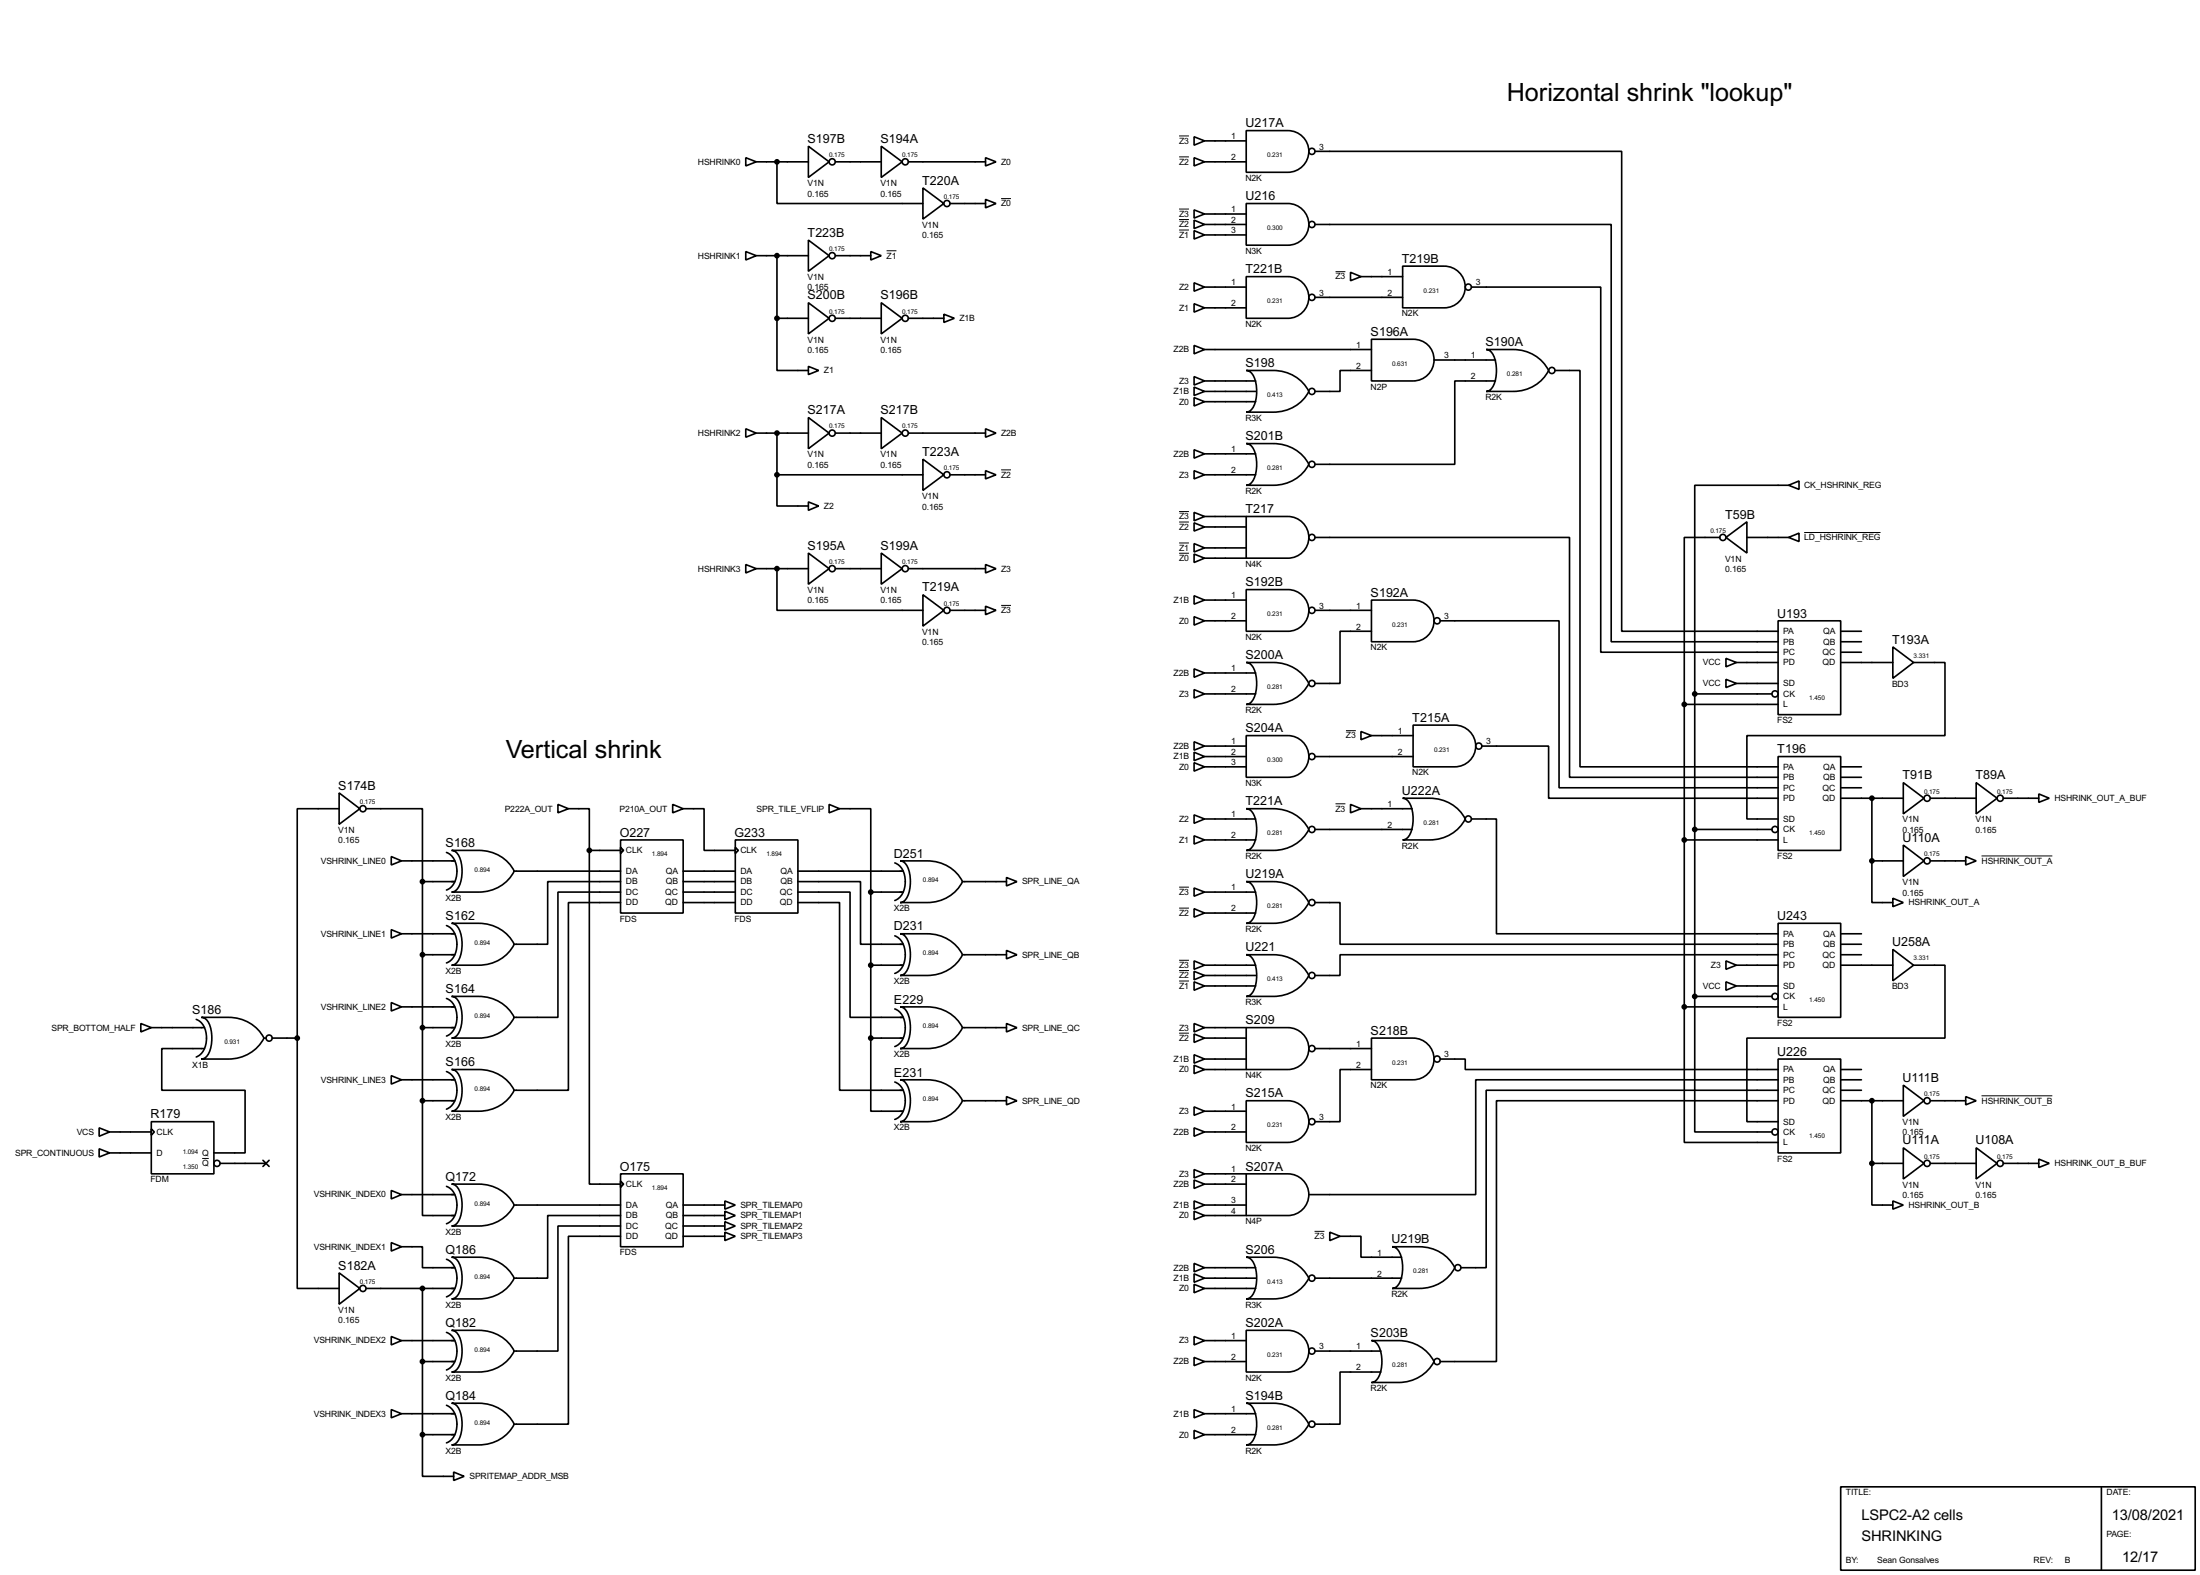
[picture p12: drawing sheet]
<svg xmlns="http://www.w3.org/2000/svg" width="536mm" height="383mm" viewBox="0 0 536 383" stroke-linecap="round" stroke-linejoin="round" font-family="sans-serif">
<g fill="none" stroke="#000" stroke-width=".4">
<path d="M181.7 38.4l2.5 1-2.5 1zM184.2 39.4h12.7M189.3 39.4v10.2h35.5M196.9 35.6l5.1 3.8-5.1 3.8zM203.5 39.4h11.2M214.7 35.6l5.1 3.8-5.1 3.8zM221.3 39.4h18.8M240.1 38.4l2.5 1-2.5 1zM290.9 33.3l2.5 1-2.5 1.1zM290.9 38.4l2.5 1-2.5 1zM293.4 39.4h10.2M293.4 34.3h10.2"/>
<path d="M303.6 31.8h10.1a5.1 5.1 0 0 1 5.1 5.1 5.1 5.1 0 0 1-5.1 5.1h-10.1zM320.3 36.9h74.7v116.8h38.1M196.9 58.5l5.1 3.8-5.1 3.8zM224.8 45.8l5.1 3.8-5.1 3.8zM231.4 49.6h8.7M240.1 48.6l2.5 1-2.5 1zM290.9 56.2l2.5 1-2.5 1zM290.9 51.1l2.5 1-2.5 1zM290.9 53.6l2.5 1.1-2.5 1zM293.4 57.2h10.2M293.4 52.1h10.2M293.4 54.7h10.2"/>
<path d="M303.6 49.6h10.1a5.1 5.1 0 0 1 5.1 5 5.1 5.1 0 0 1-5.1 5.1h-10.1zM320.3 54.7h72.2v101.6h40.6M181.7 61.3l2.5 1-2.5 1zM184.2 62.3h12.7M189.3 77.5v12.7h7.6M189.3 62.3v15.2M189.3 77.5h7.6M196.9 73.7l5.1 3.8-5.1 3.8zM203.5 62.3h8.6M203.5 77.5h11.2M212.1 61.3l2.6 1-2.6 1zM214.7 73.7l5.1 3.8-5.1 3.8z"/>
<path d="M221.3 77.5h8.6M229.9 76.5l2.6 1-2.6 1zM290.9 74l2.5 1-2.5 1zM290.9 68.9l2.5 1-2.5 1zM293.4 75h10.2M293.4 69.9h10.2M303.6 67.4h10.1a5.1 5.1 0 0 1 5.1 5 5.1 5.1 0 0 1-5.1 5.1h-10.1zM320.3 72.4h21.4M329 66.3l2.5 1.1-2.5 1zM331.5 67.4h10.2M341.7 64.8h10.1a5.1 5.1 0 0 1 5.1 5.1 5.1 5.1 0 0 1-5.1 5.1h-10.1zM358.4 69.9h31.5v88.9h43.2"/>
<path d="M196.9 89.2l2.5 1-2.5 1zM290.9 96.8l2.5 1-2.5 1.1zM290.9 91.7l2.5 1.1-2.5 1zM290.9 84.1l2.5 1-2.5 1.1zM290.9 94.3l2.5 1-2.5 1zM293.4 97.8h12.5M293.4 92.8h12.5M293.4 85.1h40.7M293.4 95.3h12.5M303.6 90.2h6.6a9.6 9.6 0 0 1 8.6 5.1 9.5 9.5 0 0 1-8.6 5.1h-6.6a3.2 3.2 0 0 0 2.3-3.2 7.8 7.8 0 0 0-1.3-6.6zM334.1 82.6h10.1a5.1 5.1 0 0 1 5.1 5.1 5.1 5.1 0 0 1-5.1 5.1h-10.1zM334.1 90.2h-7.7v5.1h-6.1"/>
<path d="M349.3 87.7h15M362 85.1h6.6a9.5 9.5 0 0 1 8.6 5.1 9.5 9.5 0 0 1-8.6 5.1h-6.6a3.2 3.2 0 0 0 2.3-3.1 7.9 7.9 0 0 0-1.3-6.7zM364.3 92.8h-9.9v20.3h-34.1M378.8 90.2h6.1v96.5h48.2M181.7 104.4l2.5 1.1-2.5 1zM184.2 105.5h12.7M189.3 115.6v7.6h7.6M189.3 105.5v10.1M189.3 115.6h35.5M196.9 101.7l5.1 3.8-5.1 3.8zM203.5 105.5h11.2M214.7 101.7l5.1 3.8-5.1 3.8z"/>
<path d="M221.3 105.5h18.8M224.8 111.8l5.1 3.8-5.1 3.8zM231.4 115.6h8.7M240.1 114.6l2.5 1-2.5 1zM240.1 104.4l2.5 1.1-2.5 1zM290.9 114.6l2.5 1-2.5 1zM290.9 109.5l2.5 1-2.5 1.1zM293.4 115.6h12.5M293.4 110.5h12.5M303.6 108h6.6a9.5 9.5 0 0 1 8.6 5.1 9.5 9.5 0 0 1-8.6 5.1h-6.6a3.2 3.2 0 0 0 2.3-3.2 7.7 7.7 0 0 0-1.3-6.6zM435.7 118.2l2.5-1.1v2.1zM435.7 118.2h-22.9v50.8"/>
<path d="M181.7 137.5l2.5 1-2.5 1zM184.2 138.5h12.7M189.3 138.5v10.1h35.5M196.9 134.7l5.1 3.8-5.1 3.8zM196.9 122.2l2.5 1-2.5 1.1zM203.5 138.5h11.2M214.7 134.7l5.1 3.8-5.1 3.8zM221.3 138.5h18.8M240.1 137.5l2.5 1-2.5 1zM290.9 134.9l2.5 1-2.5 1.1zM290.9 127.3l2.5 1-2.5 1zM290.9 132.4l2.5 1-2.5 1z"/>
<path d="M290.9 124.8l2.5 1-2.5 1zM293.4 135.9h10.2M293.4 128.3h10.2M293.4 133.4h10.2M293.4 125.8h10.2M303.6 125.8h10.1a5.1 5.1 0 0 1 5.1 5 5.1 5.1 0 0 1-5.1 5.1h-10.1zM320.3 130.9h62v58.4h50.8M418.9 130.9h-8.6v40.6M420.4 130.9l5.1-3.8v7.6zM425.5 130.9h10.2M435.7 130.9l2.5-1.1v2.1zM224.8 144.8l5.1 3.8-5.1 3.9z"/>
<path d="M231.4 148.6h8.7M240.1 147.6l2.5 1-2.5 1.1zM290.9 150.2l2.5 1-2.5 1zM290.9 145.1l2.5 1-2.5 1zM293.4 151.2h10.2M293.4 146.1h10.2M303.6 143.6h10.1a5.1 5.1 0 0 1 5.1 5 5.1 5.1 0 0 1-5.1 5.1h-10.1zM320.3 148.6h13.8M334.1 146.1h10.1a5.1 5.1 0 0 1 5.1 5.1 5.1 5.1 0 0 1-5.1 5.1h-10.1zM334.1 153.7h-7.7v12.7h-6.1M350.8 151.2h29v40.6h53.3M433.1 151.2h15.3v22.8h-15.3z"/>
<path d="M448.4 153.7h5M448.4 156.3h5M448.4 158.8h5M461.1 157.5l5 3.8-5 3.9zM290.9 167.9l2.5 1.1-2.5 1zM290.9 162.9l2.5 1-2.5 1zM293.4 169h12.5M293.4 163.9h12.5M303.6 161.3h6.6a9.6 9.6 0 0 1 8.6 5.1 9.5 9.5 0 0 1-8.6 5.1h-6.6a3.2 3.2 0 0 0 2.3-3.1 7.8 7.8 0 0 0-1.3-6.7zM303.6 179.1h10.1a5.1 5.1 0 0 1 5.1 5.1 5.1 5.1 0 0 1-5.1 5.1h-10.1zM331.5 178.1l2.6 1-2.6 1zM334.1 179.1h10.1"/>
<path d="M344.2 176.6h10.2a5.1 5.1 0 0 1 5.1 5 5.1 5.1 0 0 1-5.1 5.1h-10.2zM410.3 171.5h22.8M410.3 171.5v73.7M412.8 169v73.6M412.8 169h18.8M420.4 165.4l2.6 1-2.6 1zM420.4 160.3l2.6 1-2.6 1.1zM423 161.3h10.1M423 166.4h10.1M448.4 161.3h12.7M466.1 161.3h7.7v17.8h-48.3v20.3h7.6M82.6 193.1l5.1 3.8-5.1 3.8z"/>
<path d="M82.6 196.9h-10.2v55.9M89.2 196.9h13.7v17.8M135.9 195.9l2.6 1-2.6 1zM138.5 196.9h5.1v10.2M163.9 195.9l2.5 1-2.5 1zM166.4 196.9h5.1v10.2h7.6M202 195.9l2.5 1-2.5 1zM204.5 196.9h7.6v20.3M290.9 185.7l2.5 1-2.5 1.1zM290.9 198.4l2.5 1-2.5 1.1zM290.9 180.6l2.5 1.1-2.5 1zM290.9 183.2l2.5 1-2.5 1z"/>
<path d="M293.4 184.2h10.2M293.4 186.7h10.2M293.4 199.4h12.5M293.4 181.7h10.2M303.6 196.9h6.6a9.5 9.5 0 0 1 8.6 5.1 9.5 9.5 0 0 1-8.6 5.1h-6.6a3.2 3.2 0 0 0 2.3-3.2 7.7 7.7 0 0 0-1.3-6.6zM320.3 184.2h23.9M329 195.9l2.5 1-2.5 1zM331.5 196.9h12.5M341.7 194.4h6.6a9.5 9.5 0 0 1 8.6 5 9.5 9.5 0 0 1-8.6 5.1h-6.6a3.2 3.2 0 0 0 2.3-3.1 7.7 7.7 0 0 0-1.3-6.6zM358.4 199.4h6.1v28h68.6M361 181.7h16.2v12.7h55.9M433.1 184.2h15.3v22.9h-15.3z"/>
<path d="M448.4 186.7h5M448.4 194.4h15.2M448.4 189.3h5M448.4 191.8h5M456 194.4v15.2M463.6 190.6l5.1 3.8-5.1 3.8zM470.2 194.4h11.2M481.4 190.6l5.1 3.8-5.1 3.8zM488 194.4h8.6M496.6 193.3l2.6 1.1-2.6 1zM95.3 208.6l2.5 1-2.5 1zM97.8 209.6h13"/>
<path d="M102.9 214.7v53.3M102.9 214.7h7.9M108.8 207.6a5.1 5.1 0 0 1 2.3 6.1 3.9 3.9 0 0 1-2.3 3M110 207.1h6.6a9.5 9.5 0 0 1 8.7 5 9.5 9.5 0 0 1-8.7 5.1h-6.6a3.2 3.2 0 0 0 2.4-3.1 7.7 7.7 0 0 0-1.3-6.6zM125.3 212.1h25.9M143.6 207.1v81.2h7.6M143.6 207.1h7.6M151.2 204.5h15.2v17.8h-15.2zM151.2 206.3l.7 .8-.7 .7zM151.2 214.7h-17.8v15.2h-8.1M151.2 217.2h-15.3v30.5h-10.6M151.2 219.8h-12.7v45.7h-13.2"/>
<path d="M166.4 217.2h12.7M166.4 212.1h12.7M166.4 214.7h12.7M166.4 219.8h12.7M179.1 204.5h15.3v17.8h-15.3zM179.1 206.3l.8 .8-.8 .7zM194.4 214.7h15.2v15.2h10.4M194.4 217.2h12.7v30.5h12.9M194.4 219.8h10.1v45.7h15.5M194.4 212.1h25.6M212.1 217.2h7.9M212.1 217.2v35.6"/>
<path d="M218 210.1a5.1 5.1 0 0 1 2.3 6.2 4 4 0 0 1-2.3 3M219.3 209.6h6.6a9.4 9.4 0 0 1 8.6 5.1 9.5 9.5 0 0 1-8.6 5.1h-6.6a3.2 3.2 0 0 0 2.3-3.2 7.8 7.8 0 0 0-1.3-6.6zM234.5 214.7h10.7M245.2 213.7l2.5 1-2.5 1zM290.9 203.5l2.5 1-2.5 1zM290.9 216.2l2.5 1-2.5 1zM293.4 204.5h12.5M293.4 217.2h12.5M303.6 214.7h6.6a9.6 9.6 0 0 1 8.6 5.1 9.5 9.5 0 0 1-8.6 5h-6.6a3.1 3.1 0 0 0 2.3-3.1 7.8 7.8 0 0 0-1.3-6.6zM320.3 219.8h6.1v10.1h106.7M320.3 202h23.7M410.3 204.5h22.8"/>
<path d="M412.8 202h18.8M456 209.6v10.2h5.1M456 209.6h7.6M461.1 218.7l2.5 1.1-2.5 1zM463.6 205.8l5.1 3.8-5.1 3.8zM470.2 209.6h8.6M478.8 208.6l2.6 1-2.6 1zM95.3 226.4l2.5 1-2.5 1zM97.8 227.4h13M102.9 232.5h7.9M108.8 225.4a5.1 5.1 0 0 1 2.3 6.1 3.9 3.9 0 0 1-2.3 3M110 224.8h6.6a9.5 9.5 0 0 1 8.7 5.1 9.5 9.5 0 0 1-8.7 5.1h-6.6a3.2 3.2 0 0 0 2.4-3.1 7.8 7.8 0 0 0-1.3-6.7z"/>
<path d="M212.1 235h7.9M218 227.9a5.2 5.2 0 0 1 2.3 6.2 3.8 3.8 0 0 1-2.3 2.9M219.3 227.4h6.6a9.5 9.5 0 0 1 8.6 5.1 9.4 9.4 0 0 1-8.6 5h-6.6a3.1 3.1 0 0 0 2.3-3.1 7.9 7.9 0 0 0-1.3-6.6zM234.5 232.5h10.7M245.2 231.4l2.5 1.1-2.5 1zM290.9 234l2.5 1-2.5 1zM290.9 221.3l2.5 1-2.5 1zM290.9 236.5l2.5 1-2.5 1.1zM290.9 239.1l2.5 1-2.5 1zM293.4 235h12.5M293.4 222.3h12.5M293.4 237.5h12.5"/>
<path d="M303.6 232.5h6.6a9.5 9.5 0 0 1 8.6 5 9.5 9.5 0 0 1-8.6 5.1h-6.6a3.2 3.2 0 0 0 2.3-3.1 7.7 7.7 0 0 0-1.3-6.6zM420.4 239.1l2.6 1-2.6 1zM420.4 234l2.6 1-2.6 1zM423 235h10.1M433.1 224.8h15.3v22.9h-15.3zM433.1 232.5h-106.7v5h-6.1M448.4 235h12.7M448.4 227.4h5M448.4 232.5h5M448.4 229.9h5M461.1 231.2l5 3.8-5 3.8zM466.1 235h7.7v17.8h-48.3v20.3h7.6"/>
<path d="M34.3 249.2l2.6 1-2.6 1.1zM36.9 250.2h12.9M47.8 248.2a5.1 5.1 0 0 1 2.3 6.2 4 4 0 0 1-2.3 3M49.1 247.7h6.6a9.6 9.6 0 0 1 8.6 5.1 9.6 9.6 0 0 1-8.6 5.1h-6.6a3.2 3.2 0 0 0 2.3-3.2 7.7 7.7 0 0 0-1.3-6.6zM49.8 255.3h-10.4v10.2h20.3v15.2h-7.6M64.3 252.8h.5M66.3 252.8h6.1M72.4 252.8v60.9h10.2M95.3 244.1l2.5 1.1-2.5 1zM97.8 245.2h13M102.9 250.2h7.9M108.8 243.1a5.1 5.1 0 0 1 2.3 6.2 4 4 0 0 1-2.3 3"/>
<path d="M110 242.6h6.6a9.5 9.5 0 0 1 8.7 5.1 9.5 9.5 0 0 1-8.7 5.1h-6.6a3.2 3.2 0 0 0 2.4-3.2 7.8 7.8 0 0 0-1.3-6.6zM212.1 252.8v17.8h7.9M212.1 252.8h7.9M218 245.7a5.1 5.1 0 0 1 2.3 6.1 3.9 3.9 0 0 1-2.3 3M219.3 245.2h6.6a9.4 9.4 0 0 1 8.6 5 9.5 9.5 0 0 1-8.6 5.1h-6.6a3.2 3.2 0 0 0 2.3-3.1 7.8 7.8 0 0 0-1.3-6.6zM234.5 250.2h10.7M245.2 249.2l2.5 1-2.5 1.1zM290.9 259.4l2.5 1-2.5 1zM290.9 251.8l2.5 1-2.5 1zM290.9 249.2l2.5 1-2.5 1.1zM290.9 256.8l2.5 1.1-2.5 1zM293.4 240.1h12.5"/>
<path d="M293.4 252.8h10.2M293.4 250.2h10.2M293.4 257.9h10.2M303.6 250.2h10.1a5.1 5.1 0 0 1 5.1 5.1 5.1 5.1 0 0 1-5.1 5.1h-10.1zM320.3 255.3h13.8M334.1 252.8h10.1a5.1 5.1 0 0 1 5.1 5 5.1 5.1 0 0 1-5.1 5.1h-10.1zM350.8 257.9h6.1v2.5h76.2M410.3 245.2v33h22.8M410.3 245.2h22.8M412.8 242.6v33h18.8M412.8 242.6h18.8M423 240.1h10.1"/>
<path d="M433.1 257.9h15.3v22.8h-15.3zM24.2 274.6l2.5 1-2.5 1.1zM24.2 279.7l2.5 1-2.5 1zM26.7 275.6h10.2M36.9 273.1h15.2v12.7h-15.2zM36.9 274.9l.7 .7-.7 .8zM95.3 261.9l2.5 1-2.5 1.1zM97.8 262.9h13M102.9 268v28h7.9M102.9 268h7.9M108.8 260.9a5.1 5.1 0 0 1 2.3 6.2 4 4 0 0 1-2.3 3M110 260.4h6.6a9.5 9.5 0 0 1 8.7 5.1 9.5 9.5 0 0 1-8.7 5.1h-6.6a3.2 3.2 0 0 0 2.4-3.2 7.7 7.7 0 0 0-1.3-6.6z"/>
<path d="M218 263.5a5.1 5.1 0 0 1 2.3 6.1 3.8 3.8 0 0 1-2.3 3M219.3 262.9h6.6a9.5 9.5 0 0 1 8.6 5.1 9.5 9.5 0 0 1-8.6 5.1h-6.6a3.2 3.2 0 0 0 2.3-3.1 7.9 7.9 0 0 0-1.3-6.7zM234.5 268h10.7M245.2 267l2.5 1-2.5 1zM290.9 269.5l2.5 1.1-2.5 1zM290.9 274.6l2.5 1-2.5 1.1zM293.4 260.4h10.2M293.4 270.6h10.2M293.4 275.6h10.2M303.6 268h10.1a5.1 5.1 0 0 1 5.1 5.1 5.1 5.1 0 0 1-5.1 5.1h-10.1zM334.1 260.4h-7.7v12.7h-6.1M433.1 262.9h-73.6v28h-40.7"/>
<path d="M433.1 265.5h-71.1v43.2h-6.1M433.1 268h-68.6v63.5h-13.7M448.4 260.4h5M448.4 268h15.2M448.4 262.9h5M448.4 265.5h5M456 268v15.3M463.6 264.2l5.1 3.8-5.1 3.8zM463.6 279.5l5.1 3.8-5.1 3.8zM470.2 268h8.6M478.8 267l2.6 1-2.6 1zM481.4 279.5l5.1 3.8-5.1 3.8z"/>
<path d="M26.7 280.7h10.2M53.6 283.3h11.2M64.1 282.5l1.5 1.5M65.6 282.5l-1.5 1.5M95.3 289.9l2.5 1-2.5 1zM97.8 290.9h13M108.8 288.9a5.1 5.1 0 0 1 2.3 6.1 3.9 3.9 0 0 1-2.3 3M110 288.3h6.6a9.5 9.5 0 0 1 8.7 5.1 9.5 9.5 0 0 1-8.7 5.1h-6.6a3.2 3.2 0 0 0 2.4-3.1 7.8 7.8 0 0 0-1.3-6.7zM125.3 293.4h25.9M151.2 285.8h15.2v17.8h-15.2zM151.2 287.6l.7 .7-.7 .8zM151.2 296h-17.8v15.2h-8.1"/>
<path d="M151.2 298.5h-15.3v30.5h-10.6M166.4 296h10.2M166.4 293.4h10.2M166.4 298.5h10.2M176.6 292.4l2.5 1-2.5 1zM176.6 294.9l2.5 1.1-2.5 1zM176.6 297.5l2.5 1-2.5 1zM290.9 294.9l2.5 1.1-2.5 1zM290.9 284.8l2.5 1-2.5 1zM290.9 287.3l2.5 1-2.5 1.1zM290.9 292.4l2.5 1-2.5 1zM293.4 296h10.2"/>
<path d="M293.4 285.8h10.2M293.4 288.3h10.2M293.4 293.4h10.2M303.6 285.8h10.1a5.1 5.1 0 0 1 5.1 5.1 5.1 5.1 0 0 1-5.1 5.1h-10.1zM456 283.3v10.1h5.1M456 283.3h7.6M461.1 292.4l2.5 1-2.5 1zM470.2 283.3h11.2M488 283.3h8.6M496.6 282.2l2.6 1.1-2.6 1zM82.6 309.9l5.1 3.8-5.1 3.9zM89.2 313.7h21.6"/>
<path d="M95.3 302.6l2.5 1-2.5 1zM97.8 303.6h5.1v5.1h7.9M102.9 313.7v35.6M108.8 306.6a5.1 5.1 0 0 1 2.3 6.2 4 4 0 0 1-2.3 3M110 306.1h6.6a9.5 9.5 0 0 1 8.7 5.1 9.5 9.5 0 0 1-8.7 5.1h-6.6a3.2 3.2 0 0 0 2.4-3.2 7.8 7.8 0 0 0-1.3-6.6zM151.2 301h-12.7v45.8h-13.2M166.4 301h10.2M176.6 300l2.5 1-2.5 1.1zM290.9 307.6l2.5 1.1-2.5 1zM290.9 310.2l2.5 1-2.5 1zM290.9 312.7l2.5 1-2.5 1.1zM293.4 311.2h12.5"/>
<path d="M293.4 308.7h12.5M293.4 313.7h12.5M303.6 306.1h6.6a9.6 9.6 0 0 1 8.6 5.1 9.5 9.5 0 0 1-8.6 5.1h-6.6a3.2 3.2 0 0 0 2.3-3.2 7.8 7.8 0 0 0-1.3-6.6zM320.3 311.2h21.1M323.9 300l2.5 1-2.5 1.1zM326.4 301h5.1v5.1h9.9M339.1 303.6h6.6a9.5 9.5 0 0 1 8.7 5.1 9.5 9.5 0 0 1-8.7 5h-6.6a3.1 3.1 0 0 0 2.4-3.1 7.8 7.8 0 0 0-1.3-6.6zM95.3 325.4l2.5 1-2.5 1.1zM97.8 326.4h13M102.9 331.5h7.9M108.8 324.4a5.1 5.1 0 0 1 2.3 6.2 4 4 0 0 1-2.3 3M110 323.9h6.6a9.5 9.5 0 0 1 8.7 5.1 9.5 9.5 0 0 1-8.7 5.1h-6.6a3.2 3.2 0 0 0 2.4-3.2 7.7 7.7 0 0 0-1.3-6.6z"/>
<path d="M290.9 325.4l2.5 1-2.5 1.1zM290.9 330.5l2.5 1-2.5 1zM293.4 326.4h10.2M293.4 331.5h10.2M303.6 323.9h10.1a5.1 5.1 0 0 1 5.1 5.1 5.1 5.1 0 0 1-5.1 5.1h-10.1zM320.3 329h16.1M334.1 326.4h6.6a9.6 9.6 0 0 1 8.6 5.1 9.6 9.6 0 0 1-8.6 5.1h-6.6a3.2 3.2 0 0 0 2.3-3.1 7.7 7.7 0 0 0-1.3-6.7zM336.4 334.1h-10v12.7h-6.1M95.3 343.2l2.5 1-2.5 1zM97.8 344.2h13M102.9 349.3v10.2h7.6M102.9 349.3h7.9"/>
<path d="M108.8 342.2a5.2 5.2 0 0 1 2.3 6.2 3.9 3.9 0 0 1-2.3 2.9M110 341.7h6.6a9.5 9.5 0 0 1 8.7 5.1 9.5 9.5 0 0 1-8.7 5h-6.6a3.1 3.1 0 0 0 2.4-3.1 7.8 7.8 0 0 0-1.3-6.6zM110.5 358.4l2.6 1.1-2.6 1zM290.9 348.3l2.5 1-2.5 1zM290.9 343.2l2.5 1-2.5 1zM293.4 349.3h12.5M293.4 344.2h12.5M303.6 341.7h6.6a9.6 9.6 0 0 1 8.6 5.1 9.5 9.5 0 0 1-8.6 5h-6.6a3.1 3.1 0 0 0 2.3-3.1 7.8 7.8 0 0 0-1.3-6.6zM448.4 362h86.3v20.3h-86.3zM511.9 362v20.3"/>
<circle cx="202.7" cy="39.4" r=".75"/>
<circle cx="220.5" cy="39.4" r=".75"/>
<circle cx="319.5" cy="36.9" r=".75"/>
<circle cx="230.6" cy="49.6" r=".75"/>
<circle cx="319.5" cy="54.7" r=".75"/>
<circle cx="202.7" cy="62.3" r=".75"/>
<circle cx="202.7" cy="77.5" r=".75"/>
<circle cx="220.5" cy="77.5" r=".75"/>
<circle cx="319.5" cy="72.4" r=".75"/>
<circle cx="357.6" cy="69.9" r=".75"/>
<circle cx="319.5" cy="95.3" r=".75"/>
<circle cx="378" cy="90.2" r=".75"/>
<circle cx="202.7" cy="105.5" r=".75"/>
<circle cx="220.5" cy="105.5" r=".75"/>
<circle cx="230.6" cy="115.6" r=".75"/>
<circle cx="319.5" cy="113.1" r=".75"/>
<circle cx="202.7" cy="138.5" r=".75"/>
<circle cx="220.5" cy="138.5" r=".75"/>
<circle cx="319.5" cy="130.9" r=".75"/>
<circle cx="419.6" cy="130.9" r=".75"/>
<circle cx="230.6" cy="148.6" r=".75"/>
<circle cx="319.5" cy="148.6" r=".75"/>
<circle cx="350" cy="151.2" r=".75"/>
<circle cx="319.5" cy="166.4" r=".75"/>
<circle cx="432.3" cy="169" r=".75"/>
<circle cx="88.4" cy="196.9" r=".75"/>
<circle cx="319.5" cy="184.2" r=".75"/>
<circle cx="357.6" cy="199.4" r=".75"/>
<circle cx="360.2" cy="181.7" r=".75"/>
<circle cx="469.4" cy="194.4" r=".75"/>
<circle cx="487.2" cy="194.4" r=".75"/>
<circle cx="319.5" cy="202" r=".75"/>
<circle cx="319.5" cy="219.8" r=".75"/>
<circle cx="432.3" cy="202" r=".75"/>
<circle cx="469.4" cy="209.6" r=".75"/>
<circle cx="319.5" cy="237.5" r=".75"/>
<circle cx="65.5" cy="252.8" r=".75"/>
<circle cx="319.5" cy="255.3" r=".75"/>
<circle cx="350" cy="257.9" r=".75"/>
<circle cx="432.3" cy="242.6" r=".75"/>
<circle cx="319.5" cy="273.1" r=".75"/>
<circle cx="432.3" cy="275.6" r=".75"/>
<circle cx="469.4" cy="268" r=".75"/>
<circle cx="52.8" cy="283.3" r=".75"/>
<circle cx="469.4" cy="283.3" r=".75"/>
<circle cx="487.2" cy="283.3" r=".75"/>
<circle cx="88.4" cy="313.7" r=".75"/>
<circle cx="319.5" cy="311.2" r=".75"/>
<circle cx="355.1" cy="308.7" r=".75"/>
<circle cx="319.5" cy="329" r=".75"/>
<circle cx="350" cy="331.5" r=".75"/>
<circle cx="319.5" cy="346.8" r=".75"/>
</g>
<g fill="#000" stroke="#000" stroke-width=".4">
<circle cx="189.2" cy="39.4" r=".5"/>
<circle cx="189.2" cy="62.3" r=".5"/>
<circle cx="189.2" cy="77.5" r=".5"/>
<circle cx="189.2" cy="115.6" r=".5"/>
<circle cx="189.2" cy="105.5" r=".5"/>
<circle cx="189.2" cy="138.5" r=".5"/>
<circle cx="410.2" cy="171.5" r=".5"/>
<circle cx="412.8" cy="169" r=".5"/>
<circle cx="455.9" cy="194.4" r=".5"/>
<circle cx="102.9" cy="214.7" r=".5"/>
<circle cx="143.5" cy="207.1" r=".5"/>
<circle cx="212.1" cy="217.2" r=".5"/>
<circle cx="410.2" cy="204.5" r=".5"/>
<circle cx="412.8" cy="202" r=".5"/>
<circle cx="455.9" cy="209.6" r=".5"/>
<circle cx="102.9" cy="232.5" r=".5"/>
<circle cx="212.1" cy="235" r=".5"/>
<circle cx="72.4" cy="252.8" r=".5"/>
<circle cx="102.9" cy="250.2" r=".5"/>
<circle cx="212.1" cy="252.8" r=".5"/>
<circle cx="410.2" cy="245.2" r=".5"/>
<circle cx="412.8" cy="242.6" r=".5"/>
<circle cx="102.9" cy="268" r=".5"/>
<circle cx="455.9" cy="268" r=".5"/>
<circle cx="455.9" cy="283.3" r=".5"/>
<circle cx="102.9" cy="313.7" r=".5"/>
<circle cx="102.9" cy="331.5" r=".5"/>
<circle cx="102.9" cy="349.3" r=".5"/>
</g>
<g fill="none" stroke="#000" stroke-width=".24">
<path d="M287.2 33.1h2.4M287.2 38.2h2.4M243.9 48.4h2.4M287.2 56h2.4M287.2 50.9h2.4M287.2 53.5h2.4M216 61.1h2.4M325.3 66.2h2.4M243.9 114.4h2.4M287.2 134.7h2.4M287.2 127.1h2.4M287.2 132.2h2.4"/>
<path d="M287.2 124.6h2.4M439.5 129.7h18.6M243.9 147.4h2.4M327.9 177.9h2.4M325.3 195.7h2.4M287.2 216h2.4M482.7 208.4h17.2M287.2 233.8h2.4M287.2 221.1h2.4M287.2 236.3h2.4M287.2 238.9h2.4M287.2 251.6h2.4"/>
<path d="M482.7 266.8h17.2M49.3 282.1h1.6M320.2 299.8h2.4"/>
</g>
<g font-size="6.9">
<text x="367.1" y="24.6">Horizontal shrink &quot;lookup&quot;</text>
<text x="123.2" y="184.6">Vertical shrink</text>
</g>
<g font-size="4">
<text x="453.4" y="370.1">LSPC2-A2 cells</text>
<text x="514.4" y="370.1">13/08/2021</text>
<text x="453.4" y="375.2">SHRINKING</text>
<text x="516.9" y="380.3">12/17</text>
</g>
<g font-size="3.4">
<text x="196.7" y="34.8">S197B</text>
<text x="214.5" y="34.8">S194A</text>
<text x="303.4" y="31">U217A</text>
<text x="224.6" y="45">T220A</text>
<text x="303.4" y="48.7">U216</text>
<text x="196.7" y="57.7">T223B</text>
<text x="341.5" y="64">T219B</text>
<text x="303.4" y="66.6">T221B</text>
<text x="196.7" y="72.9">S200B</text>
<text x="214.5" y="72.9">S196B</text>
<text x="333.9" y="81.8">S196A</text>
<text x="303.4" y="89.4">S198</text>
<text x="361.8" y="84.3">S190A</text>
<text x="196.7" y="100.9">S217A</text>
<text x="214.5" y="100.9">S217B</text>
<text x="303.4" y="107.2">S201B</text>
<text x="224.6" y="111">T223A</text>
<text x="303.4" y="124.9">T217</text>
<text x="420.2" y="126.3">T59B</text>
<text x="196.7" y="133.9">S195A</text>
<text x="214.5" y="133.9">S199A</text>
<text x="224.6" y="144">T219A</text>
<text x="303.4" y="142.8">S192B</text>
<text x="333.9" y="145.3">S192A</text>
<text x="432.9" y="150.3">U193</text>
<text x="303.4" y="160.5">S200A</text>
<text x="460.9" y="156.7">T193A</text>
<text x="303.4" y="178.3">S204A</text>
<text x="344" y="175.7">T215A</text>
<text x="432.9" y="183.4">T196</text>
<text x="463.4" y="189.8">T91B</text>
<text x="481.2" y="189.8">T89A</text>
<text x="82.4" y="192.3">S174B</text>
<text x="303.4" y="196.1">T221A</text>
<text x="341.5" y="193.6">U222A</text>
<text x="151" y="203.7">O227</text>
<text x="178.9" y="203.7">G233</text>
<text x="108.6" y="206.3">S168</text>
<text x="217.8" y="208.8">D251</text>
<text x="463.4" y="205">U110A</text>
<text x="303.4" y="213.9">U219A</text>
<text x="108.6" y="224">S162</text>
<text x="217.8" y="226.6">D231</text>
<text x="432.9" y="224">U243</text>
<text x="303.4" y="231.7">U221</text>
<text x="460.9" y="230.4">U258A</text>
<text x="108.6" y="241.8">S164</text>
<text x="217.8" y="244.4">E229</text>
<text x="46.8" y="246.9">S186</text>
<text x="303.4" y="249.4">S209</text>
<text x="333.9" y="252">S218B</text>
<text x="432.9" y="257.1">U226</text>
<text x="108.6" y="259.6">S166</text>
<text x="217.8" y="262.1">E231</text>
<text x="463.4" y="263.4">U111B</text>
<text x="303.4" y="267.2">S215A</text>
<text x="36.7" y="272.3">R179</text>
<text x="463.4" y="278.7">U111A</text>
<text x="481.2" y="278.7">U108A</text>
<text x="108.6" y="287.5">Q172</text>
<text x="151" y="285">O175</text>
<text x="303.4" y="285">S207A</text>
<text x="108.6" y="305.3">Q186</text>
<text x="303.4" y="305.3">S206</text>
<text x="338.9" y="302.8">U219B</text>
<text x="82.4" y="309.1">S182A</text>
<text x="108.6" y="323.1">Q182</text>
<text x="303.4" y="323.1">S202A</text>
<text x="333.9" y="325.6">S203B</text>
<text x="108.6" y="340.9">Q184</text>
<text x="303.4" y="340.9">S194B</text>
</g>
<g font-size="2.4">
<text x="287.2" y="35">Z3</text>
<text x="299.9" y="33.9">1</text>
<text x="170" y="40.1">HSHRINK0</text>
<text x="243.9" y="40.1">Z0</text>
<text x="287.2" y="40.1">Z2</text>
<text x="299.9" y="39">2</text>
<text x="321.4" y="36.4">3</text>
<text x="196.7" y="45.3">V1N</text>
<text x="196.7" y="47.9">0.165</text>
<text x="214.5" y="45.3">V1N</text>
<text x="214.5" y="47.9">0.165</text>
<text x="303.4" y="44.1">N2K</text>
<text x="243.9" y="50.2">Z0</text>
<text x="287.2" y="52.8">Z3</text>
<text x="299.9" y="51.7">1</text>
<text x="224.6" y="55.4">V1N</text>
<text x="224.6" y="58">0.165</text>
<text x="287.2" y="57.9">Z1</text>
<text x="287.2" y="55.4">Z2</text>
<text x="299.9" y="54.3">2</text>
<text x="299.9" y="56.8">3</text>
<text x="170" y="62.9">HSHRINK1</text>
<text x="216" y="62.9">Z1</text>
<text x="303.4" y="61.8">N3K</text>
<text x="196.7" y="68.1">V1N</text>
<text x="196.7" y="70.7">0.165</text>
<text x="287.2" y="70.6">Z2</text>
<text x="299.9" y="69.5">1</text>
<text x="321.4" y="72">3</text>
<text x="325.3" y="68.1">Z3</text>
<text x="338" y="67">1</text>
<text x="338" y="72">2</text>
<text x="359.5" y="69.5">3</text>
<text x="287.2" y="75.6">Z1</text>
<text x="299.9" y="74.6">2</text>
<text x="341.5" y="77">N2K</text>
<text x="196.7" y="83.4">V1N</text>
<text x="214.5" y="83.4">V1N</text>
<text x="233.7" y="78.2">Z1B</text>
<text x="303.4" y="79.6">N2K</text>
<text x="196.7" y="86">0.165</text>
<text x="214.5" y="86">0.165</text>
<text x="285.9" y="85.8">Z2B</text>
<text x="330.4" y="84.7">1</text>
<text x="330.4" y="89.8">2</text>
<text x="351.8" y="87.3">3</text>
<text x="358.3" y="87.3">1</text>
<text x="200.7" y="90.9">Z1</text>
<text x="285.9" y="96">Z1B</text>
<text x="287.2" y="93.5">Z3</text>
<text x="333.9" y="94.9">N2P</text>
<text x="358.3" y="92.4">2</text>
<text x="287.2" y="98.5">Z0</text>
<text x="361.8" y="97.4">R2K</text>
<text x="170" y="106.2">HSHRINK2</text>
<text x="243.9" y="106.2">Z2B</text>
<text x="303.4" y="102.4">R3K</text>
<text x="196.7" y="111.4">V1N</text>
<text x="196.7" y="113.9">0.165</text>
<text x="214.5" y="111.4">V1N</text>
<text x="214.5" y="113.9">0.165</text>
<text x="285.9" y="111.2">Z2B</text>
<text x="299.9" y="110.1">1</text>
<text x="243.9" y="116.3">Z2</text>
<text x="287.2" y="116.3">Z3</text>
<text x="299.9" y="115.2">2</text>
<text x="439.5" y="118.9">CK_HSHRINK_REG</text>
<text x="200.7" y="123.9">Z2</text>
<text x="224.6" y="121.5">V1N</text>
<text x="224.6" y="124.1">0.165</text>
<text x="303.4" y="120.3">R2K</text>
<text x="287.2" y="129">Z2</text>
<text x="287.2" y="126.4">Z3</text>
<text x="439.5" y="131.6">LD_HSHRINK_REG</text>
<text x="287.2" y="136.6">Z0</text>
<text x="287.2" y="134.1">Z1</text>
<text x="420.2" y="136.8">V1N</text>
<text x="170" y="139.2">HSHRINK3</text>
<text x="243.9" y="139.2">Z3</text>
<text x="303.4" y="138">N4K</text>
<text x="420.2" y="139.3">0.165</text>
<text x="196.7" y="144.4">V1N</text>
<text x="196.7" y="146.9">0.165</text>
<text x="214.5" y="144.4">V1N</text>
<text x="214.5" y="146.9">0.165</text>
<text x="243.9" y="149.3">Z3</text>
<text x="285.9" y="146.8">Z1B</text>
<text x="299.9" y="145.7">1</text>
<text x="321.4" y="148.2">3</text>
<text x="330.4" y="148.2">1</text>
<text x="224.6" y="154.5">V1N</text>
<text x="287.2" y="151.9">Z0</text>
<text x="299.9" y="150.8">2</text>
<text x="303.4" y="155.8">N2K</text>
<text x="330.4" y="153.3">2</text>
<text x="351.8" y="150.8">3</text>
<text x="434.4" y="154.4">PA</text>
<text x="444.1" y="154.4">QA</text>
<text x="224.6" y="157.1">0.165</text>
<text x="333.9" y="158.4">N2K</text>
<text x="434.4" y="157">PB</text>
<text x="434.4" y="159.5">PC</text>
<text x="444" y="159.5">QC</text>
<text x="444.1" y="157">QB</text>
<text x="285.9" y="164.6">Z2B</text>
<text x="299.9" y="163.5">1</text>
<text x="414.8" y="167.1">VCC</text>
<text x="414.8" y="162">VCC</text>
<text x="434.4" y="162">PD</text>
<text x="434.4" y="167.1">SD</text>
<text x="444" y="162">QD</text>
<text x="460.9" y="167.2">BD3</text>
<text x="287.2" y="169.7">Z3</text>
<text x="299.9" y="168.6">2</text>
<text x="303.4" y="173.6">R2K</text>
<text x="434.4" y="172.2">L</text>
<text x="434.4" y="169.7">CK</text>
<text x="327.9" y="179.8">Z3</text>
<text x="340.5" y="178.7">1</text>
<text x="432.9" y="176.1">FS2</text>
<text x="285.9" y="182.4">Z2B</text>
<text x="285.9" y="184.9">Z1B</text>
<text x="299.9" y="181.3">1</text>
<text x="299.9" y="183.8">2</text>
<text x="340.5" y="183.8">2</text>
<text x="362" y="181.3">3</text>
<text x="287.2" y="187.4">Z0</text>
<text x="299.9" y="186.3">3</text>
<text x="303.4" y="191.4">N3K</text>
<text x="344" y="188.8">N2K</text>
<text x="434.4" y="187.4">PA</text>
<text x="434.4" y="190">PB</text>
<text x="444.1" y="187.4">QA</text>
<text x="444.1" y="190">QB</text>
<text x="123" y="197.6">P222A_OUT</text>
<text x="150.9" y="197.6">P210A_OUT</text>
<text x="184.3" y="197.6">SPR_TILE_VFLIP</text>
<text x="325.3" y="197.6">Z3</text>
<text x="338" y="196.5">1</text>
<text x="434.4" y="192.5">PC</text>
<text x="434.4" y="195.1">PD</text>
<text x="444" y="192.5">QC</text>
<text x="444" y="195.1">QD</text>
<text x="500.4" y="195.1">HSHRINK_OUT_A_BUF</text>
<text x="82.4" y="202.8">V1N</text>
<text x="287.2" y="200.1">Z2</text>
<text x="299.9" y="199">1</text>
<text x="338" y="201.6">2</text>
<text x="434.4" y="200.1">SD</text>
<text x="434.4" y="202.7">CK</text>
<text x="463.4" y="200.3">V1N</text>
<text x="463.4" y="202.8">0.165</text>
<text x="481.2" y="200.3">V1N</text>
<text x="481.2" y="202.8">0.165</text>
<text x="82.4" y="205.4">0.165</text>
<text x="152.5" y="207.8">CLK</text>
<text x="180.4" y="207.8">CLK</text>
<text x="287.2" y="205.2">Z1</text>
<text x="299.9" y="204.1">2</text>
<text x="303.4" y="209.2">R2K</text>
<text x="341.5" y="206.6">R2K</text>
<text x="432.9" y="209.2">FS2</text>
<text x="434.4" y="205.2">L</text>
<text x="78.2" y="210.3">VSHRINK_LINE0</text>
<text x="152.5" y="212.8">DA</text>
<text x="152.5" y="215.4">DB</text>
<text x="162.2" y="212.8">QA</text>
<text x="162.2" y="215.4">QB</text>
<text x="180.4" y="212.8">DA</text>
<text x="180.4" y="215.4">DB</text>
<text x="190.1" y="212.8">QA</text>
<text x="190.1" y="215.4">QB</text>
<text x="249" y="215.4">SPR_LINE_QA</text>
<text x="463.4" y="215.5">V1N</text>
<text x="482.7" y="210.3">HSHRINK_OUT_A</text>
<text x="108.6" y="219.3">X2B</text>
<text x="152.5" y="217.9">DC</text>
<text x="152.5" y="220.5">DD</text>
<text x="162.1" y="217.9">QC</text>
<text x="162.1" y="220.5">QD</text>
<text x="180.4" y="217.9">DC</text>
<text x="180.4" y="220.5">DD</text>
<text x="190" y="217.9">QC</text>
<text x="190" y="220.5">QD</text>
<text x="217.8" y="221.9">X2B</text>
<text x="287.2" y="217.9">Z3</text>
<text x="299.9" y="216.8">1</text>
<text x="299.9" y="221.9">2</text>
<text x="463.4" y="218.1">0.165</text>
<text x="464.9" y="220.5">HSHRINK_OUT_A</text>
<text x="151" y="224.4">FDS</text>
<text x="178.9" y="224.4">FDS</text>
<text x="287.2" y="223">Z2</text>
<text x="303.4" y="226.9">R2K</text>
<text x="78.2" y="228.1">VSHRINK_LINE1</text>
<text x="249" y="233.2">SPR_LINE_QB</text>
<text x="434.4" y="228.1">PA</text>
<text x="434.4" y="230.6">PB</text>
<text x="434.4" y="233.2">PC</text>
<text x="444" y="233.2">QC</text>
<text x="444.1" y="228.1">QA</text>
<text x="444.1" y="230.6">QB</text>
<text x="108.6" y="237.1">X2B</text>
<text x="217.8" y="239.6">X2B</text>
<text x="287.2" y="235.7">Z3</text>
<text x="287.2" y="238.2">Z2</text>
<text x="416.8" y="235.7">Z3</text>
<text x="434.4" y="235.7">PD</text>
<text x="444" y="235.7">QD</text>
<text x="78.2" y="245.9">VSHRINK_LINE2</text>
<text x="287.2" y="240.8">Z1</text>
<text x="303.4" y="244.7">R3K</text>
<text x="414.8" y="240.8">VCC</text>
<text x="434.4" y="240.8">SD</text>
<text x="434.4" y="245.9">L</text>
<text x="434.4" y="243.3">CK</text>
<text x="460.9" y="240.9">BD3</text>
<text x="12.6" y="250.9">SPR_BOTTOM_HALF</text>
<text x="249" y="250.9">SPR_LINE_QC</text>
<text x="287.2" y="250.9">Z3</text>
<text x="432.9" y="249.8">FS2</text>
<text x="108.6" y="254.9">X2B</text>
<text x="217.8" y="257.4">X2B</text>
<text x="287.2" y="253.5">Z2</text>
<text x="330.4" y="254.9">1</text>
<text x="351.8" y="257.5">3</text>
<text x="46.8" y="260">X1B</text>
<text x="78.2" y="263.6">VSHRINK_LINE3</text>
<text x="285.9" y="258.6">Z1B</text>
<text x="287.2" y="261.1">Z0</text>
<text x="303.4" y="262.5">N4K</text>
<text x="330.4" y="260">2</text>
<text x="434.4" y="261.1">PA</text>
<text x="434.4" y="263.6">PB</text>
<text x="444.1" y="261.1">QA</text>
<text x="444.1" y="263.6">QB</text>
<text x="249" y="268.7">SPR_LINE_QD</text>
<text x="333.9" y="265">N2K</text>
<text x="434.4" y="266.2">PC</text>
<text x="434.4" y="268.7">PD</text>
<text x="444" y="266.2">QC</text>
<text x="444" y="268.7">QD</text>
<text x="482.7" y="268.7">HSHRINK_OUT_B</text>
<text x="108.6" y="272.7">X2B</text>
<text x="217.8" y="275.2">X2B</text>
<text x="287.2" y="271.3">Z3</text>
<text x="299.9" y="270.2">1</text>
<text x="299.9" y="275.2">2</text>
<text x="321.4" y="272.7">3</text>
<text x="434.4" y="273.8">SD</text>
<text x="463.4" y="273.9">V1N</text>
<text x="3.7" y="281.4">SPR_CONTINUOUS</text>
<text x="18.7" y="276.3">VCS</text>
<text x="38.2" y="276.3">CLK</text>
<text x="38.2" y="281.4">D</text>
<text x="49.3" y="281.4">Q</text>
<text x="285.9" y="276.3">Z2B</text>
<text x="303.4" y="280.3">N2K</text>
<text x="434.4" y="278.9">L</text>
<text x="434.4" y="276.3">CK</text>
<text x="463.4" y="276.5">0.165</text>
<text x="36.7" y="287.9">FDM</text>
<text x="49.3" y="284">Q</text>
<text x="287.2" y="286.5">Z3</text>
<text x="299.9" y="285.4">1</text>
<text x="299.9" y="287.9">2</text>
<text x="432.9" y="282.8">FS2</text>
<text x="500.4" y="284">HSHRINK_OUT_B_BUF</text>
<text x="76.5" y="291.6">VSHRINK_INDEX0</text>
<text x="152.5" y="289">CLK</text>
<text x="285.9" y="289">Z2B</text>
<text x="299.9" y="293">3</text>
<text x="463.4" y="289.2">V1N</text>
<text x="463.4" y="291.7">0.165</text>
<text x="481.2" y="289.2">V1N</text>
<text x="481.2" y="291.7">0.165</text>
<text x="152.5" y="294.1">DA</text>
<text x="152.5" y="296.7">DB</text>
<text x="152.5" y="299.2">DC</text>
<text x="162.1" y="299.2">QC</text>
<text x="162.2" y="294.1">QA</text>
<text x="162.2" y="296.7">QB</text>
<text x="180.4" y="294.1">SPR_TILEMAP0</text>
<text x="180.4" y="296.7">SPR_TILEMAP1</text>
<text x="180.4" y="299.2">SPR_TILEMAP2</text>
<text x="285.9" y="294.1">Z1B</text>
<text x="287.2" y="296.7">Z0</text>
<text x="299.9" y="295.6">4</text>
<text x="303.4" y="298.1">N4P</text>
<text x="464.9" y="294.1">HSHRINK_OUT_B</text>
<text x="76.5" y="304.3">VSHRINK_INDEX1</text>
<text x="108.6" y="300.6">X2B</text>
<text x="151" y="305.7">FDS</text>
<text x="152.5" y="301.7">DD</text>
<text x="162.1" y="301.7">QD</text>
<text x="180.4" y="301.7">SPR_TILEMAP3</text>
<text x="320.2" y="301.7">Z3</text>
<text x="335.5" y="305.7">1</text>
<text x="285.9" y="309.4">Z2B</text>
<text x="285.9" y="311.9">Z1B</text>
<text x="335.5" y="310.8">2</text>
<text x="287.2" y="314.4">Z0</text>
<text x="338.9" y="315.8">R2K</text>
<text x="82.4" y="319.7">V1N</text>
<text x="82.4" y="322.2">0.165</text>
<text x="108.6" y="318.4">X2B</text>
<text x="303.4" y="318.4">R3K</text>
<text x="76.5" y="327.1">VSHRINK_INDEX2</text>
<text x="287.2" y="327.1">Z3</text>
<text x="299.9" y="326">1</text>
<text x="321.4" y="328.6">3</text>
<text x="330.4" y="328.6">1</text>
<text x="285.9" y="332.2">Z2B</text>
<text x="299.9" y="331.1">2</text>
<text x="330.4" y="333.7">2</text>
<text x="108.6" y="336.2">X2B</text>
<text x="303.4" y="336.2">N2K</text>
<text x="333.9" y="338.7">R2K</text>
<text x="76.5" y="344.9">VSHRINK_INDEX3</text>
<text x="285.9" y="344.9">Z1B</text>
<text x="299.9" y="343.8">1</text>
<text x="108.6" y="353.9">X2B</text>
<text x="287.2" y="350">Z0</text>
<text x="299.9" y="348.9">2</text>
<text x="303.4" y="353.9">R2K</text>
<text x="114.4" y="360.2">SPRITEMAP_ADDR_MSB</text>
<text x="449.6" y="364.1">TITLE:</text>
<text x="513.1" y="364.1">DATE:</text>
<text x="513.1" y="374.3">PAGE:</text>
<text x="449.6" y="380.7">BY:</text>
<text x="457.3" y="380.7">Sean Gonsalves</text>
<text x="495.4" y="380.7">REV:</text>
<text x="503" y="380.7">B</text>
</g>
<g font-size="1.8">
<text x="202" y="38.2">0.175</text>
<text x="219.8" y="38.2">0.175</text>
<text x="308.7" y="38.2">0.231</text>
<text x="229.9" y="48.4">0.175</text>
<text x="308.7" y="56.1">0.300</text>
<text x="202" y="61.1">0.175</text>
<text x="346.8" y="71.3">0.231</text>
<text x="202" y="76.3">0.175</text>
<text x="219.8" y="76.3">0.175</text>
<text x="308.7" y="73.8">0.231</text>
<text x="339.1" y="89.1">0.631</text>
<text x="367.1" y="91.6">0.281</text>
<text x="308.7" y="96.7">0.413</text>
<text x="202" y="104.3">0.175</text>
<text x="219.8" y="104.3">0.175</text>
<text x="229.9" y="114.4">0.175</text>
<text x="308.7" y="114.4">0.281</text>
<text x="416.6" y="129.7">0.175</text>
<text x="202" y="137.3">0.175</text>
<text x="219.8" y="137.3">0.175</text>
<text x="229.9" y="147.5">0.175</text>
<text x="308.7" y="150">0.231</text>
<text x="339.1" y="152.6">0.231</text>
<text x="466.1" y="160.2">3.331</text>
<text x="308.7" y="167.8">0.281</text>
<text x="440.7" y="170.4">1.450</text>
<text x="308.7" y="185.6">0.300</text>
<text x="349.3" y="183.1">0.231</text>
<text x="87.7" y="195.8">0.175</text>
<text x="468.7" y="193.2">0.175</text>
<text x="486.5" y="193.2">0.175</text>
<text x="308.7" y="203.4">0.281</text>
<text x="346.8" y="200.8">0.281</text>
<text x="440.7" y="203.4">1.450</text>
<text x="158.8" y="208.5">1.894</text>
<text x="186.7" y="208.5">1.894</text>
<text x="468.7" y="208.5">0.175</text>
<text x="115.6" y="212.3">0.894</text>
<text x="224.8" y="214.8">0.894</text>
<text x="308.7" y="221.2">0.281</text>
<text x="115.6" y="230.1">0.894</text>
<text x="224.8" y="232.6">0.894</text>
<text x="466.1" y="233.9">3.331</text>
<text x="308.7" y="238.9">0.413</text>
<text x="440.7" y="244">1.450</text>
<text x="115.6" y="247.8">0.894</text>
<text x="224.8" y="250.4">0.894</text>
<text x="54.7" y="254.2">0.931</text>
<text x="339.1" y="259.3">0.231</text>
<text x="115.6" y="265.6">0.894</text>
<text x="224.8" y="268.2">0.894</text>
<text x="468.7" y="266.9">0.175</text>
<text x="308.7" y="274.5">0.231</text>
<text x="44.5" y="280.9">1.094</text>
<text x="440.7" y="277">1.450</text>
<text x="44.5" y="284.7">1.350</text>
<text x="468.7" y="282.1">0.175</text>
<text x="486.5" y="282.1">0.175</text>
<text x="115.6" y="293.6">0.894</text>
<text x="158.8" y="289.7">1.894</text>
<text x="115.6" y="311.3">0.894</text>
<text x="344.2" y="310.1">0.281</text>
<text x="87.7" y="312.6">0.175</text>
<text x="308.7" y="312.6">0.413</text>
<text x="115.6" y="329.1">0.894</text>
<text x="308.7" y="330.4">0.231</text>
<text x="339.1" y="332.9">0.281</text>
<text x="115.6" y="346.9">0.894</text>
<text x="308.7" y="348.2">0.281</text>
</g>
</svg>
